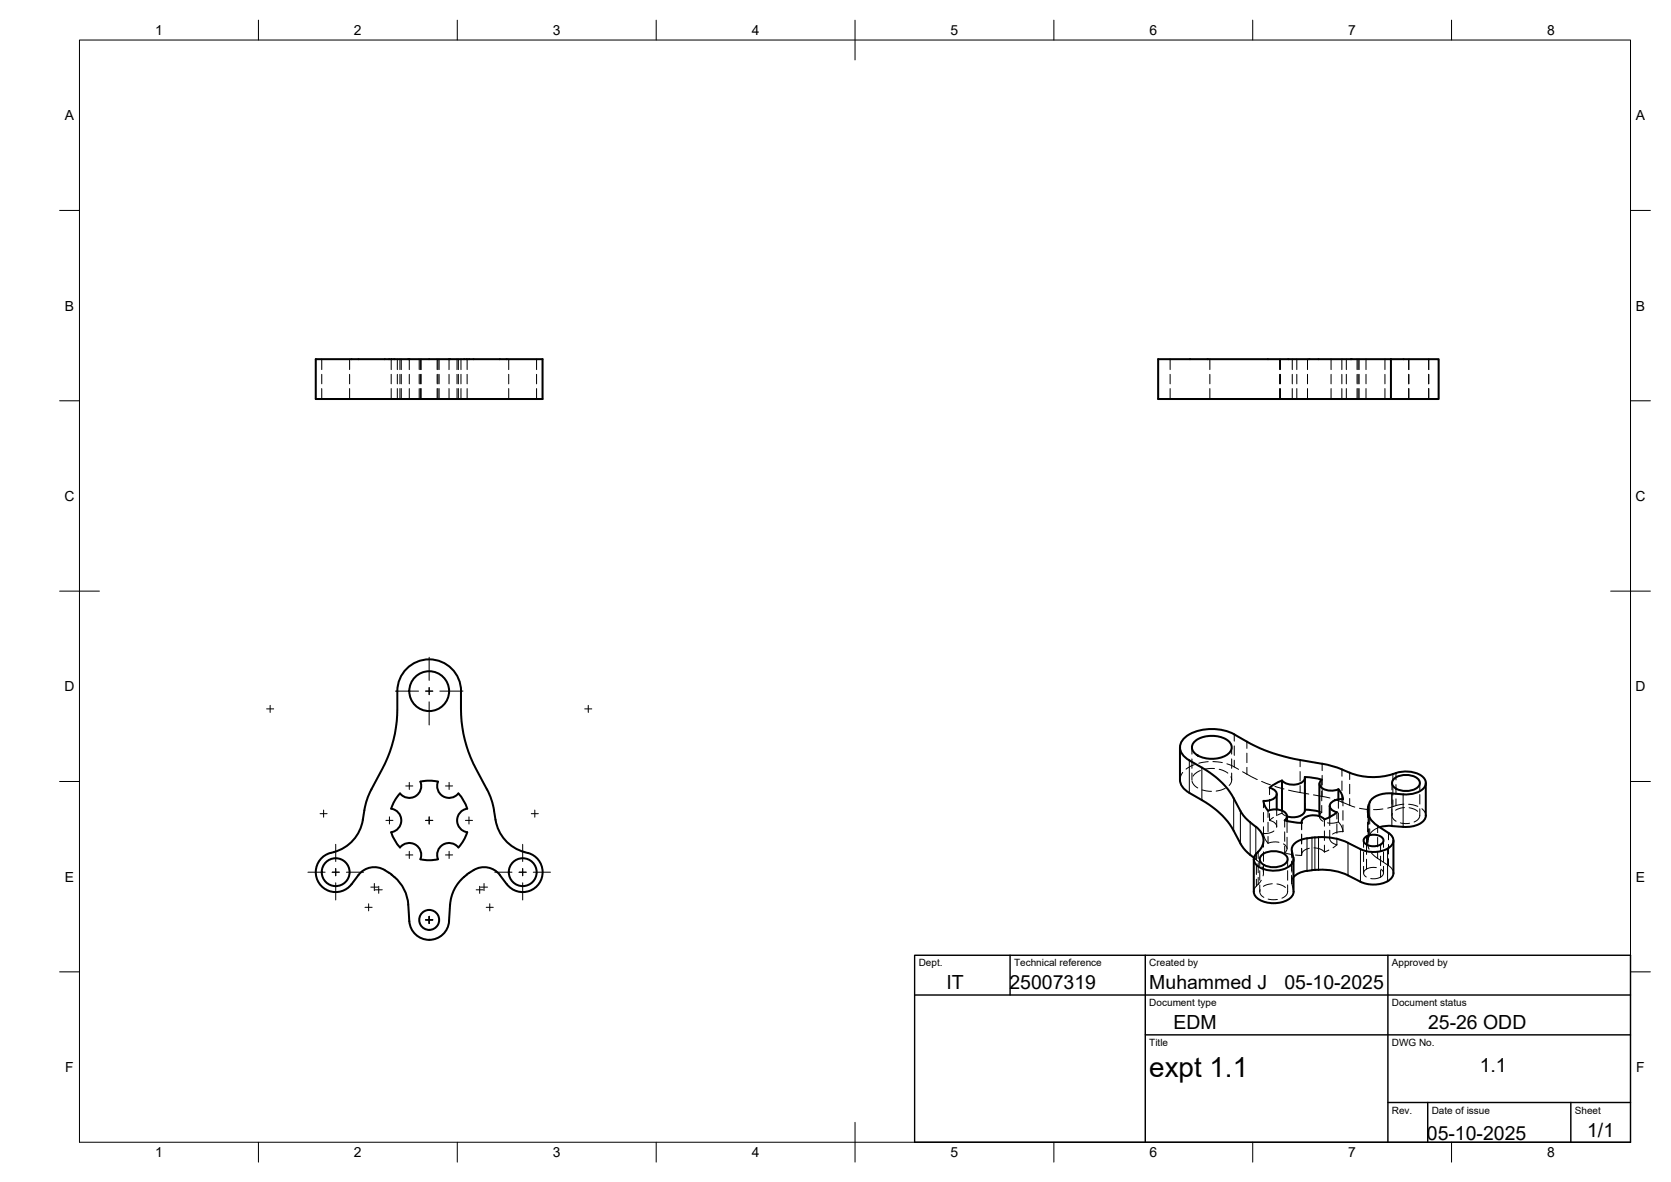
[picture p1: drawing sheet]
<svg xmlns="http://www.w3.org/2000/svg" width="420mm" height="297mm" viewBox="0 0 420 297" stroke-linecap="round" stroke-linejoin="round" font-family="sans-serif">
<!-- layer: Hidden -->
<g fill="none" stroke="#000" stroke-width=".25">
<path d="M80.9 90.3v2.6M80.9 94.1v2.4M80.9 97.6v2.7M87.9 90.3v2.6M87.9 94.1v2.4M87.9 97.6v2.7M98.4 90.3v2.6M98.4 94.1v2.4M98.4 97.6v2.7M99.9 90.3v2.6M99.9 94.1v2.4M99.9 97.6v2.7"/>
<path d="M100.6 90.3v2.6M100.6 94.1v2.4M100.6 97.6v2.7M100.9 90.3v2.6M100.9 94.1v2.4M100.9 97.6v2.7M102.9 90.3v2.6M102.9 94.1v2.4M102.9 97.6v2.7M105.4 90.3v2.6M105.4 94.1v2.4M105.4 97.6v2.7"/>
<path d="M105.7 90.3v2.6M105.7 94.1v2.4M105.7 97.6v2.7M105.9 90.3v2.6M105.9 94.1v2.4M105.9 97.6v2.7M109.9 90.3v2.6M109.9 94.1v2.4M109.9 97.6v2.7M110.1 90.3v2.6M110.1 94.1v2.4M110.1 97.6v2.7"/>
<path d="M110.4 90.3v2.6M110.4 94.1v2.4M110.4 97.6v2.7M112.9 90.3v2.6M112.9 94.1v2.4M112.9 97.6v2.7M114.9 90.3v2.6M114.9 94.1v2.4M114.9 97.6v2.7M115.3 90.3v2.6M115.3 94.1v2.4M115.3 97.6v2.7"/>
<path d="M115.9 90.3v2.6M115.9 94.1v2.4M115.9 97.6v2.7M117.5 90.3v2.6M117.5 94.1v2.4M117.5 97.6v2.7M127.9 90.3v2.6M127.9 94.1v2.4M127.9 97.6v2.7M134.9 90.3v2.6M134.9 94.1v2.4M134.9 97.6v2.7"/>
<path d="M294.2 90.3v2.6M294.2 94.1v2.4M294.2 97.6v2.7M304.2 90.3v2.6M304.2 94.1v2.4M304.2 97.6v2.7M321.7 90.3v2.6M321.7 94.1v2.4M321.7 97.6v2.7M322 90.3v2.6M322 94.1v2.4M322 97.6v2.7"/>
<path d="M324.9 90.3v2.6M324.9 94.1v2.4M324.9 97.6v2.7M326.1 90.3v2.6M326.1 94.1v2.4M326.1 97.6v2.7M328.8 90.3v2.6M328.8 94.1v2.4M328.8 97.6v2.7M334.7 90.3v2.6M334.7 94.1v2.4M334.7 97.6v2.7"/>
<path d="M337.4 90.3v2.6M337.4 94.1v2.4M337.4 97.6v2.7M338.5 90.3v2.6M338.5 94.1v2.4M338.5 97.6v2.7M341.2 90.3v2.6M341.2 94.1v2.4M341.2 97.6v2.7M341.5 90.3v2.6M341.5 94.1v2.4M341.5 97.6v2.7"/>
<path d="M341.7 90.3v2.6M341.7 94.1v2.4M341.7 97.6v2.7M343.5 90.3v2.6M343.5 94.1v2.4M343.5 97.6v2.7M348.2 90.3v2.6M348.2 94.1v2.4M348.2 97.6v2.7M354.2 90.3v2.6M354.2 94.1v2.4M354.2 97.6v2.7"/>
<path d="M359.2 90.3v2.6M359.2 94.1v2.4M359.2 97.6v2.7M297.4 194.1l-.5 1-.2 .9M299.7 187.8v1.7M299.7 190.7v2.4M299.7 194.3v1.7M299.7 196.2l.4 .9 1.1 .9M300.3 192.2l-2.1 1.1M301.8 193.6l-1.1 .7-.7 .8M302.2 198.5l2.4 .4M303.8 191.4l-2.4 .4"/>
<path d="M305 191.4l2.3 .3M305.4 193.2l-2.4 .1M306.6 193.3l.9 .3 1.2 .7M308.1 198.1l-2.3 .7M308.5 191.9l2.9 1.4M309.5 195.2l.2 .6-.1 .7-.5 .9M309.7 187.8v1.7M309.7 190.7v2.4M309.7 194.3v1.7M312.4 193.9l3.7 2M317.2 196.4l2.2 .8M319.2 198v1.7"/>
<path d="M320.6 197.6l2.3 .7M324 198.6l5.1 .9M328.1 195.3v1.7M328.1 198.2v2.4M330.3 199.8l4.1 .7M332.3 195.9v1.8M332.3 198.8v2.4M350 196.8v1.7M350 199.7v2.4M357 196.8v1.7M357 199.7v2.4M315.3 215.6l1.4 1.2"/>
<path d="M316.8 215.9v1.7M316.8 218.8v2.4M317.3 217.8l.3 1v1.3M317.7 209.5l.5 1.5 .6 .9M317.7 201.3v1.7M317.7 204.2v2.4M317.7 207.8v1.7M317.7 211.2v1.7M317.7 214.1v2.4M317.7 217.6v1.8M318.8 203.7v1.7M318.8 206.6v2.4"/>
<path d="M318.8 210.2v1.7M319.2 206.1a1.81 1.81 0 0 1 1.8 1.8M319.2 200.9v2.3M319.2 204.5v1.6M320.2 205.4l-1 .7M320.3 208.8l-1.1 .5-1.5 .2M321 203.4v1.6M321 206.2v1.5M321.6 211.7l-1.4-.1-1.4 .3M322.3 204.4l1.3 .8M322.3 204.4l-1.1 .4M322.3 203.7v.7"/>
<path d="M322.7 212.1a1.25 1.25 0 0 1 .9 1 1.25 1.25 0 0 1-.6 1.2M323 214.3l1.5 .4M323 206.1v1.8M323 209v2.4M323 212.6v1.7M323.6 206.3v2.9M323.6 210.4v2.9M323.8 215.9v1.7M323.8 218.8v2.4M324.8 213.5v1.7M324.8 216.4v2.4M324.8 220v1.7"/>
<path d="M325.7 214.9l1.6 .1M327.3 206.8v1.7M327.3 209.6v2.5M327.3 213.2v1.8M328.1 201.8v1.9M328.1 203.5h.1M329.2 213.2a1.94 1.94 0 0 0-1.9 1.8M330.4 213.1l1.3 .2 1.3 .8M331.7 204l.6 .1M331.7 205.1v.1M332.3 204.1a1.25 1.25 0 0 0-.5 1.3 1.25 1.25 0 0 0 .9 1M332.3 202.4v1.7"/>
<path d="M333 205.9v1.7M333 208.8v2.4M333 212.4v1.7M334.1 213.6l-1.1 .5M334.3 205.3v2.1M334.3 208.6v2.1M334.4 210.6a1.81 1.81 0 0 0 1.7 1.7M335.5 200.9l5.2 1.9M336.1 212.3l-.9 .7M336.1 204.1v1.7M336.1 207v2.4M336.1 210.6v1.7"/>
<path d="M336.5 206.6l.7 .9 .5 1.5M336.5 206.6l-1.3 .3-1.4-.1M336.5 200.9v2.2M336.5 204.3v2.3M337.7 209l-1.5 .1-1.2 .5M337.7 200.8v1.7M337.7 203.7v2.4M337.7 207.3v1.7M341.8 203.1l2.4 .3M342.9 211.2v1.7M342.9 214.1v2.4M342.9 217.7v1.7"/>
<path d="M343.9 203.7v1.8M343.9 206.6v2.4M343.9 210.2v1.7M344.9 214.4l.9 .9 3.7 2.5 .7 .9 .2 .7M346.1 218a2.8 2.8 0 0 0-3.2 1.3v.5l.6 .6M346.9 207.9a4 4 0 0 0-2.7 5.5M347.2 218.4a1.13 1.13 0 0 1 .6 1.3 1.13 1.13 0 0 1-1 .9l-1.2 .2h-.9M347.7 203.3l-2.3 .2M347.9 211.2v1.7M347.9 214.1v2.4M347.9 217.7v1.7M350 203.2v1.7"/>
<path d="M350.1 204.5l-.1 .5 .2 .6 .8 .8M352.1 206.8l1.3 .2 1-.1M353 202.1l-1.4 .2-2.7 .8M353.1 203l-.8 .1-1.4 .5M354.2 202.1l2.3 .6M354.3 203l1.5 .4 .6 .5M357 203.2l-.1 2.2-.4 .6-.9 .6M357.5 203.2l.7 .7 .3 1M316.8 222.4v1.7M316.9 223.6l-.1 .8 .3 .6 .7 .5M317.1 221.2l-1.6 2-.2 .9M318.9 225.9l2.3 .1"/>
<path d="M319.9 222.1l-1.4 .2-.8 .4M321.1 222.1l1 .3 1.1 .6M323.7 224v.5l-.4 .6-1 .6M323.8 222.4v1.7M325.2 220.4l-.4 1.3 .4 2.4"/>
</g>
<!-- layer: Visible -->
<g fill="none" stroke="#000" stroke-width=".51">
<path d="M79.4 90.3h57v10h-57zM349.7 90.3h12v10h-12M349.7 90.3h-58.5v10h58.5M349.7 90.3v10M115.3 199.4a3 3 0 0 1-3.9 .7 3 3 0 0 1-1.3-3.7l-1.9-.2-2.5 .2a3 3 0 0 1-1.3 3.7 3 3 0 0 1-3.8-.7l-1.2 1.5-1 2.3a3 3 0 0 1 2.5 3 3 3 0 0 1-2.5 2.9l1 2.4 1.2 1.5a3 3 0 0 1 3.8-.8 3 3 0 0 1 1.3 3.7l1.9 .3 2.5-.3a3 3 0 0 1 1.3-3.7 3 3 0 0 1 3.9 .8M115.3 199.4l1.1 1.5 1.1 2.3a3 3 0 0 0-2.6 3 3 3 0 0 0 2.6 2.9l-1.1 2.4-1.1 1.5M296.7 187.8v8.2a3.9 3.9 0 0 0 2.3 3.2M299 191.1a3.5 3.5 0 0 1-1.9-4.7 9 9 0 0 1 8.2-3.2 14.2 14.2 0 0 1 8.2 3.2 40.8 40.8 0 0 0 13.4 4.6l5.5 .9M299 199.2l3.2 1.9a20.5 20.5 0 0 1 8 7.7l2.3 4.2 1.3 1.4 1.5 1.2M299 191.1l3.2 1.8a20.5 20.5 0 0 1 8 7.7l2.3 4.2 1.9 1.8M300.5 186.2a7.1 7.1 0 0 1 8.8 .5 2.1 2.1 0 0 1-1.1 3.2 7.5 7.5 0 0 1-7.7-.5 1.94 1.94 0 0 1 0-3.2zM319.2 198a1.56 1.56 0 0 1 1.5 .7 1.56 1.56 0 0 1 0 1.7 3.8 3.8 0 0 1-3 .9l.3 1.2 .8 1.2a4.2 4.2 0 0 1 4.7 .9 1.17 1.17 0 0 1-.5 1.5l2.4 .6 1.9 .1a2.05 2.05 0 0 1 2.2-1.9 3.9 3.9 0 0 1 3.5 1l1.8-.8 1.3-1"/>
<path d="M321 199.6v3.8M322.3 196.2v7.5M322.4 196.2l-1.8 .8-1.4 1M328.1 195.3l2.5 .2 1.7 .5a1.36 1.36 0 0 0-.5 1.5 1.36 1.36 0 0 0 1.3 .9l1.7 .3 1.7-.3v2.5M328.1 195.3a2.06 2.06 0 0 1-2.2 1.8 3.9 3.9 0 0 1-3.5-.9M328.1 195.5v8.2a2.85 2.85 0 0 1-3.5 1.7l-1-.2M331.7 197v8.1M332.5 191.9a29.7 29.7 0 0 1 7.8 2.6 16.6 16.6 0 0 0 9.9 0M336.5 198.4l.9 1.1 .3 1.3a2.99 2.99 0 0 0-3.4 1.7 1.87 1.87 0 0 0 1.8 1.6M350.5 195.7a4.9 4.9 0 0 1 6.3 .4 1.72 1.72 0 0 1-1.4 2.4 4.7 4.7 0 0 1-5.2-1.1 1.32 1.32 0 0 1 .3-1.7zM351 194.3l-.8 .2M351 194.3a7.2 7.2 0 0 1 7 1.2 2.04 2.04 0 0 1-.9 3.3l-1.9 .7a18.3 18.3 0 0 1-6.2-.1 4.6 4.6 0 0 0-4.9 2.9"/>
<path d="M358.5 196.8v8.1a3.9 3.9 0 0 1-3.8 2.8l-5.8-.2-2 .4M91.6 203.7a11.8 11.8 0 0 1-3.2 7.8 11.8 11.8 0 0 1-6.1 3.1 5 5 0 0 0-1.8 7.7 5 5 0 0 0 7.9-.1 7.8 7.8 0 0 1 4.4-4.1 5.6 5.6 0 0 1 5.1 1.3M91.6 203.6a16.5 16.5 0 0 1 1.8-5.2 51.9 51.9 0 0 0 5.1-10.9l1-4.6a60.6 60.6 0 0 0 .5-10.3 8 8 0 0 1 8.5-6.9 8 8 0 0 1 7.4 8 36.5 36.5 0 0 0 2.5 16.7l4 8a15.9 15.9 0 0 1 1.8 5.2M97.9 219.3l.6 .5M98.4 219.8a10.1 10.1 0 0 1 4.3 7.6l.2 4.1a5 5 0 0 0 5 4.7 5 5 0 0 0 5-4.7 19.9 19.9 0 0 1 .8-6.8l1.2-2.3 1.1-1.4 1.4-1.2M118 219.4a5.3 5.3 0 0 1 7.7 .5M118 219.3l-.6 .5M124.2 203.7a11.9 11.9 0 0 0 3.2 7.8 10 10 0 0 0 4.5 2.6M131.8 214.1l.9 .3M132.7 214.3a5 5 0 0 1 2.9 7.7 5 5 0 0 1-8.2 .2l-1.7-2.3M314.3 206.7l1.5 1.1M315.3 215.9v8.2a3.4 3.4 0 0 0 3 2.7 6.7 6.7 0 0 0 6.6-1.6l.4-1.1-.1-8.2"/>
<path d="M315.8 207.8a4 4 0 0 1 .1 6.7 2.02 2.02 0 0 0 .7 3.4 7.2 7.2 0 0 0 8.3-.8l.4-1-.1-.6M317.3 214.9a4.9 4.9 0 0 1 6.3 .4 1.72 1.72 0 0 1-1.5 2.3 4.7 4.7 0 0 1-5.2-1 1.32 1.32 0 0 1 .4-1.7zM323.6 205.1v1.2M327.3 206.6v.2M328.1 203.5l3.7 .5M328.6 218.9a17.2 17.2 0 0 1 10.3 1.1 12.6 12.6 0 0 0 5.4 2.2h2.4l2.2-.7M328.6 210.7l1.5-.2a16.3 16.3 0 0 1 8.8 1.3M328.6 218.8l-2 .6-1.3 1M328.6 210.7a4.1 4.1 0 0 0-3.8 2.6l.4 2.2M334.3 202.6v2.7M338.9 211.8a12.9 12.9 0 0 0 5.4 2.2h2.4l2.2-.7M343.3 210.4a3.4 3.4 0 0 1 4.5 .4 1.41 1.41 0 0 1-1.5 1.8 2.83 2.83 0 0 1-3.4-1.3z"/>
<path d="M343.9 203.3a4.5 4.5 0 0 0 2.5 4.2M344 202.7l-.1 .6M344.1 202.3l-.1 .4M346.4 207.5l2.7 1.8a2.12 2.12 0 0 1 1.3 2.1 2.12 2.12 0 0 1-1.5 1.9M350.4 211.2v8.2M350.4 219.4a2.42 2.42 0 0 1-1.5 2.1"/>
<circle cx="107.9" cy="173.7" r="5"/>
<circle cx="84.4" cy="219.2" r="3.5"/>
<circle cx="131.4" cy="219.2" r="3.5"/>
<circle cx="107.9" cy="231.2" r="2.51"/>
</g>
<!-- layer: Hidden Narrow -->
<g fill="none" stroke="#000" stroke-width=".25">
<path d="M310.3 184.6v1.7M310.3 187.5v2.3M310.3 191v1.7M313.5 186.4v1.7M313.5 189.3v2.4M313.5 192.8v1.7M326.9 191v1.7M326.9 193.9v2.4M326.9 197.4v1.8M332.4 191.9v1.8M332.4 194.8v2.4M332.4 198.4v1.7"/>
<path d="M337.4 193.4v1.7M337.4 196.3v2.4M337.4 199.8v1.8M339.4 194.2v1.7M339.4 197.1v2.4M350.2 194.5v1.7M350.2 197.4v2.4M351 194.3v1.7M351 197.2v2.4M315.8 214.6v1.3M315.9 214.5v1.7M315.9 217.4v2.4"/>
<path d="M316.4 214v1.7M316.4 216.9v2.4M324.8 213.9v1.7M324.8 216.8v2.4M325.2 215.5v1.7M325.2 218.4v2.4M339.4 200.7v1.7M343.6 212.2v2.5M343.6 215.9v2.5M343.9 204.2v1.3M343.9 206.6v2.4M343.9 210.2v1.2"/>
<path d="M344 204.6v2.6M344 208.4v2.5M344.1 204.9v2.2M344.1 208.3v2.2M344.4 205.6v1.5M344.4 208.3v1.5M346.4 207.5v1.7M346.4 210.4v2.4M346.4 214v1.7M347.1 212.2v1.8M347.1 215.1v2.4M347.1 218.7v1.7"/>
<path d="M349.1 209.3v1.7M349.1 212.2v2.4M349.1 215.8v1.7M350.2 201v1.7M351 200.8v1.6M315.9 220.9v1.8M316.4 220.5v1.7M324.8 220.4v1.7M325.2 222v1.7"/>
</g>
<!-- layer: Visible Narrow -->
<g fill="none" stroke="#000" stroke-width=".25">
<path d="M299 191.1v8.1M302.2 192.9v8.2M350 199.4v8.2M352.8 199.6v8.2M310.2 200.6v8.2M311.9 203.8v8.2M314.3 206.7v8.1M315.8 207.8v6.8M328.6 210.7v8.2M329.9 210.5v8.2M330.6 210.4v8.2M331.5 210.4v8.2"/>
<path d="M338.9 211.8v8.2M342.1 213.4v8.2M343.6 210.2v2M343.9 203.3v.9M344 202.7v1.9M344.1 202.3v2.6M344.4 201.6v4M348.9 213.3v8.2"/>
</g>
<!-- layer: BORDER -->
<g fill="none" stroke="#000" stroke-width=".25">
<path d="M20 10.1h390v276.9h-390zM65 5.1v5M115 5.1v5M165 5.1v5M215 5.1v10M265 5.1v5M315 5.1v5M365 5.1v5M15 52.9h5M410 52.9h5M15 100.7h5M410 100.7h5"/>
<path d="M15 148.6h10M405 148.6h10M15 196.4h5M410 196.4h5M15 244.2h5M410 244.2h5M65 287v5M115 287v5M165 287v5M215 282.1v9.9M265 287v5M315 287v5"/>
<path d="M365 287v5"/>
</g>
<!-- layer: TITLEBLOCK -->
<path d="M230 240.1h180v46.9h-180zM230 250h180M254 240.1v9.9M288 240.1v46.9M349 240.1v46.9M288 260.1h122M349 277.1h61M359 277.1v9.9M395 277.1v9.9" fill="none" stroke="#000" stroke-width=".36"/>
<!-- layer: Smart Centers -->
<g fill="none" stroke="#000" stroke-width=".25">
<path d="M67 178.1h1.8M67.9 177.3v1.7M99.4 173.7h5.8M107 173.7h1.8M107.9 165.2v5.8M107.9 172.8v1.8M107.9 176.4v5.8M110.6 173.7h5.8M147 178.1h1.8M147.9 177.3v1.7M102 197.5h1.8M102.9 196.6v1.8"/>
<path d="M112 197.5h1.8M112.9 196.6v1.8M77.4 219.2h4.3M80.5 204.5h1.8M81.4 203.6v1.8M83.5 219.2h1.8M84.4 212.2v4.3M84.4 218.3v1.8M87.1 219.2h4.3M97 206.2h1.8M97.9 205.3v1.8M102 214.8h1.8"/>
<path d="M102.9 213.9v1.8M107 206.2h1.8M107.9 205.3v1.8M112 214.8h1.8M112.9 213.9v1.8M117 206.2h1.8M117.9 205.3v1.8M124.4 219.2h4.3M130.5 219.2h1.8M131.4 212.2v4.3M131.4 218.3v1.8M133.6 204.5h1.8"/>
<path d="M134.1 219.2h4.3M134.5 203.6v1.8M84.4 221.9v4.3M91.8 228h1.8M92.7 227.1v1.8M93.2 222.9h1.8M94.1 222v1.8M94.3 223.6h1.8M95.2 222.7v1.8M107 231.2h1.8M107.9 230.3v1.8M119.7 223.6h1.8"/>
<path d="M120.6 222.7v1.8M120.8 222.9h1.8M121.7 222v1.8M122.3 228h1.7M123.1 227.1v1.8M131.4 221.9v4.3"/>
</g>
<text font-size="7" x="289" y="270.6">expt 1.1</text>
<g font-size="4.9">
<text x="238" y="248.5">IT</text>
<text x="253.8" y="248.5">25007319</text>
<text x="289" y="248.5">Muhammed J</text>
<text x="323" y="248.5">05-10-2025</text>
<text x="295.1" y="258.6">EDM</text>
<text x="359.1" y="258.7">25-26 ODD</text>
<text x="372.1" y="269.4">1.1</text>
<text x="358.8" y="286.5">05-10-2025</text>
<text x="399.1" y="285.7">1/1</text>
</g>
<g font-size="3.5">
<text x="39" y="8.8">1</text>
<text x="89" y="8.8">2</text>
<text x="139" y="8.8">3</text>
<text x="189" y="8.8">4</text>
<text x="239" y="8.8">5</text>
<text x="289" y="8.8">6</text>
<text x="339" y="8.8">7</text>
<text x="389" y="8.8">8</text>
<text x="16.3" y="30.2">A</text>
<text x="411.3" y="30.2">A</text>
<text x="16.3" y="78">B</text>
<text x="411.3" y="78">B</text>
<text x="16.2" y="125.9">C</text>
<text x="411.2" y="125.9">C</text>
<text x="16.2" y="173.7">D</text>
<text x="411.2" y="173.7">D</text>
<text x="16.3" y="221.6">E</text>
<text x="411.3" y="221.6">E</text>
<text x="16.4" y="269.4">F</text>
<text x="411.4" y="269.4">F</text>
<text x="39" y="290.8">1</text>
<text x="89" y="290.8">2</text>
<text x="139" y="290.8">3</text>
<text x="189" y="290.8">4</text>
<text x="239" y="290.8">5</text>
<text x="289" y="290.8">6</text>
<text x="339" y="290.8">7</text>
<text x="389" y="290.8">8</text>
</g>
<g font-size="2.5">
<text x="231" y="242.9">Dept.</text>
<text x="255" y="242.9">Technical reference</text>
<text x="289" y="242.9">Created by</text>
<text x="350" y="242.9">Approved by</text>
<text x="289" y="252.8">Document type</text>
<text x="350" y="252.8">Document status</text>
<text x="289" y="262.9">Title</text>
<text x="350" y="262.9">DWG No.</text>
<text x="350" y="279.9">Rev.</text>
<text x="360" y="279.9">Date of issue</text>
<text x="396" y="279.9">Sheet</text>
</g>
</svg>
